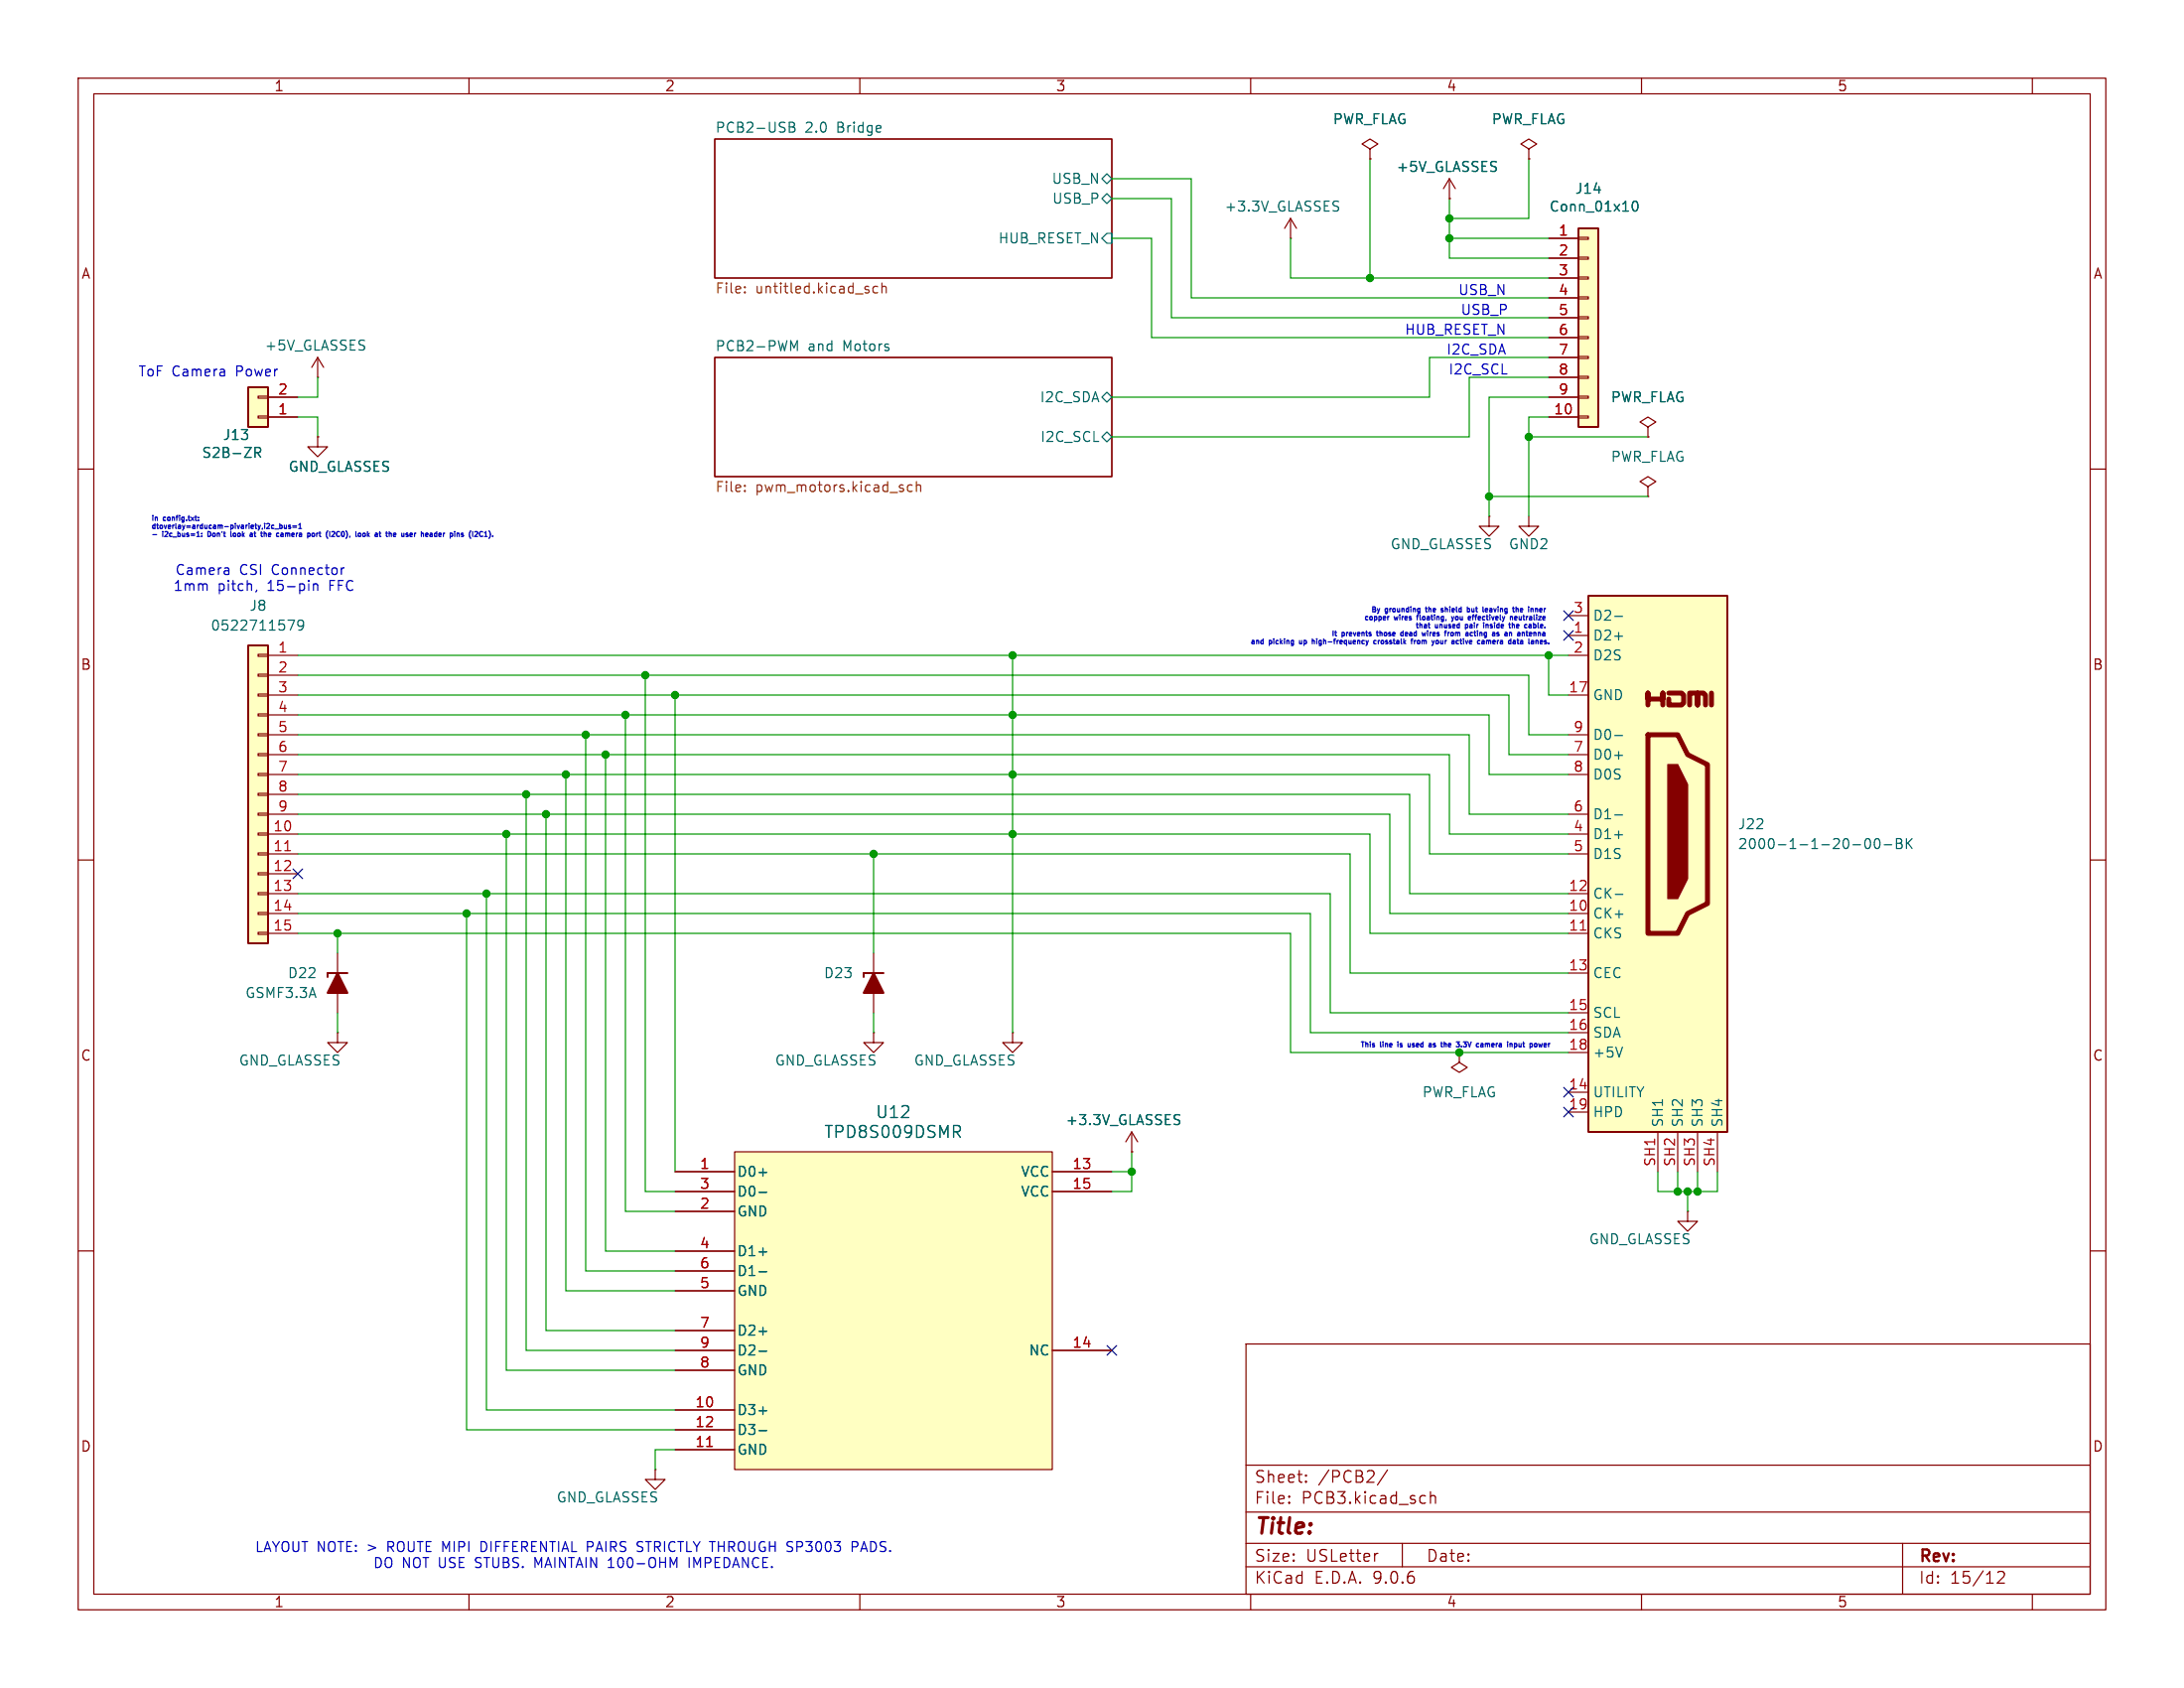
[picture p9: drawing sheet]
<svg xmlns="http://www.w3.org/2000/svg" width="279mm" height="216mm" viewBox="0 0 279 216" stroke-linecap="round" stroke-linejoin="round" font-family="sans-serif">
<g fill="none" stroke="#840000" stroke-width=".15">
<path d="M10 10h259.4v195.9h-259.4zM12 12h255.4v191.9h-255.4zM60 10v2M91.4 17.8h50.8v17.8h-50.8zM110 10v2M160 10v2M210 10v2M260 10v2M91.4 45.7h50.8v15.3h-50.8zM210.8 54.6l1-.6-1-.7-1 .7 1 .6v1.3M210.8 55.9h.1M10 60h2"/>
<path d="M267.4 60h2M10 110h2M267.4 110h2M111.8 121.9v7.6M10 160h2M159.4 171.9h108v32h-108zM267.4 160h2M159.4 197.4h108M159.4 193.4h108M159.4 187.4h108M164.9 192.1l.1 .1-.1 .1M164.9 192.1v.1v.1"/>
<path d="M164.9 191.4v.1M164.9 192.1v.2M164.9 191.4h.1l-.1 .1M167.1 189.4v.1v.1M167.1 189.4l-.1 .1 .1 .1M167.1 188.7v.1M167.1 189.4v.2M167.1 188.7h-.1l.1 .1M176.3 198.7l-.3 .1M177.5 188l-1.3 1.9M179.4 197.4v3M183 190.8v1.5"/>
<path d="M183 191.4a.37 .37 0 0 1 .6 .1v.8M243.4 197.4v6.5M60 203.9v2M110 203.9v2M159.4 200.4h108M160 203.9v2M210 203.9v2M255.6 201.1l.2-.1h.3a.41 .41 0 0 1 .3 .6l-.9 .9h.9M260 203.9v2"/>
</g>
<path d="M101 15.6h.4l.2 .2v.2l-.2 .2a.34 .34 0 0 1 .3 .3 .34 .34 0 0 1-.2 .4h-.5zM101 16.2h.4M141 22.9l.6-.7 .6 .7-.6 .6zM141 25.4l.6-.6 .6 .6-.6 .6zM141.6 29.8h.6v1.3h-.6l-.6-.6zM101.2 43.6l.4 .9 .4-.9v1.2M141 55.9l.6-.7 .6 .7-.6 .6zM141 50.8l.6-.6 .6 .6-.6 .6z" fill="none" stroke="#006464" stroke-width=".15"/>
<path d="M95.3 36.7v.1M95.3 37.3v.2M112.3 36.7l-.4-.1-.2 .3v.3l.1 .2h.5M112.8 36.7a.32 .32 0 0 1 .6 .1v.7M112.8 36.2v1.3M95.3 62.7v.2M95.3 62.1v.1M116.7 62.1l-.4-.1-.2 .3v.3l.1 .2h.5M117.2 62.1a.32 .32 0 0 1 .6 .1v.7M117.2 61.6v1.3" fill="none" stroke="#725600" stroke-width=".15"/>
<path d="M111.8 124.5l1.2 2.5h-2.5z" fill="#840000" stroke="#840000" stroke-width=".25"/>
<path d="M113 124.5h-2.5v.5" fill="none" stroke="#840000" stroke-width=".25"/>
<path d="M94 147.3h40.6v40.7h-40.6z" fill="#ffffc2"/>
<g fill="none" stroke="#840000" stroke-width=".15">
<path d="M40.6 55.9v1.3h1.3l-1.3 1.2-1.2-1.2h1.2M40.6 55.9h.1M40.6 48.3h.1M40.6 45.7l-.7 1.3M40.6 45.7l.8 1.3M40.6 45.7v2.6M190.5 66v1.3h1.3l-1.3 1.3-1.3-1.3h1.3M190.5 66h.1M195.6 66v1.3h1.2l-1.2 1.3-1.3-1.3h1.3M111.8 132.1v1.3h1.2l-1.2 1.2-1.3-1.2h1.3M111.8 132.1h.1M129.5 132.1v1.3h1.3l-1.3 1.2-1.2-1.2h1.2"/>
<path d="M129.5 132.1h.1M186.7 134.6v1.3l1 .6-1 .7-1-.7 1-.6M186.7 134.6h.1M86.4 149.9h7.6M86.4 152.4h7.6M86.4 154.9h7.6M94 147.3h40.6v40.7h-40.6zM134.6 149.9h7.6M134.6 152.4h7.6M215.9 154.9v1.3h1.3l-1.3 1.3-1.3-1.3h1.3M215.9 154.9h.1M86.4 160h7.6"/>
<path d="M86.4 162.6h7.6M86.4 165.1h7.6M86.4 170.2h7.6M86.4 172.7h7.6M86.4 175.3h7.6M134.6 172.7h7.6M86.4 180.3h7.6M86.4 182.9h7.6M86.4 185.4h7.6"/>
</g>
<path d="M97.1 150h1M97.1 152.5h1M122.4 144.8l.5 .7M122.6 144a.41 .41 0 0 1 .3 .4 .41 .41 0 0 1-.3 .4M97.1 160.1h1M97.1 162.7h1M97.1 170.3h1M97.1 172.8h1M97.1 180.4h1M97.1 183h1" fill="none" stroke="#006464" stroke-width=".15"/>
<path d="M90.4 185h.7" fill="none" stroke="#a90000" stroke-width=".15"/>
<path d="M31.7 49.5h2.6v5.1h-2.6z" fill="#ffffc2"/>
<path d="M31.7 49.5h2.6v5.1h-2.6z" fill="none" stroke="#840000" stroke-width=".25"/>
<g fill="none" stroke="#840000" stroke-width=".15">
<path d="M165.1 30.5h.1M165.1 27.9l-.8 1.3M165.1 27.9l.8 1.3M165.1 27.9v2.6M33 53.2h1.3v.3h-1.3zM33 50.7h1.3v.2h-1.3zM34.3 53.3h3.8M34.3 50.8h3.8M144.8 147.3h.1M144.8 144.8l-.8 1.3M144.8 144.8l.7 1.3M144.8 144.8v2.5"/>
<path d="M83.8 188v1.2h1.3l-1.3 1.3-1.3-1.3h1.3M83.8 188h.1"/>
</g>
<path d="M170.8 25.7l.5 .1M171 26.4l.3 .2-.1 .3-.2 .1M32.6 57.9h.5a.34 .34 0 0 0 .3-.3 .34 .34 0 0 0-.3-.4h-.5v1.3M32.9 57.9l.4 .6M150.4 142.6h.5M150.7 143.2l.2 .3v.2l-.2 .1" fill="none" stroke="#006464" stroke-width=".15"/>
<path d="M31.7 82.6h2.6v38.1h-2.6z" fill="#ffffc2"/>
<path d="M31.7 82.6h2.6v38.1h-2.6z" fill="none" stroke="#840000" stroke-width=".25"/>
<g fill="none" stroke="#840000" stroke-width=".15">
<path d="M33 83.7h1.3v.2h-1.3zM33 86.2h1.3v.3h-1.3zM33 88.8h1.3v.2h-1.3zM33 91.3h1.3v.3h-1.3zM33 93.9h1.3v.2h-1.3zM33 96.4h1.3v.2h-1.3zM33 98.9h1.3v.3h-1.3zM34.3 83.8h3.8M34.3 86.4h3.8M34.3 88.9h3.8M34.3 91.4h3.8M34.3 94h3.8"/>
<path d="M34.3 96.5h3.8M34.3 99.1h3.8M33 101.5h1.3v.2h-1.3zM33 104h1.3v.3h-1.3zM33 106.6h1.3v.2h-1.3zM33 109.1h1.3v.2h-1.3zM33 111.6h1.3v.3h-1.3zM33 114.2h1.3v.2h-1.3zM33 116.7h1.3v.3h-1.3zM33 119.3h1.3v.2h-1.3zM34.3 101.6h3.8M34.3 104.1h3.8"/>
<path d="M34.3 106.7h3.8M34.3 109.2h3.8M34.3 111.8h3.8M34.3 114.3h3.8M34.3 116.8h3.8M34.3 119.4h3.8"/>
</g>
<path d="M36.4 108.8h.8" fill="none" stroke="#a90000" stroke-width=".15"/>
<path d="M36.8 79.3h.9l-.6 1.3M38.8 79.9l-.2 .2-.4-.1-.1-.1v-.3l.1-.2 .4-.1 .2 .1a.84 .84 0 0 1-.3 1.2h-.3" fill="none" stroke="#006464" stroke-width=".15"/>
<path d="M203.2 76.2h17.8v68.6h-17.8z" fill="#ffffc2"/>
<path d="M210.8 90.2v-1.6v.8h1.9v-.8v1.6M210.8 94h3.8l1.3 2.5 2.5 1.3v17.8l-2.5 1.2-1.3 2.6h-3.8zM213.5 88.6h1.6l.3 .3v1l-.3 .3h-1.6v-.8M216.2 90.2v-1.6h1v1.6v-1.6h.7l.3 .3v1.3M218.9 88.6v1.6" fill="none" stroke="#840000" stroke-width=".63"/>
<path d="M203.2 76.2h17.8v68.6h-17.8zM44.4 124.5h-2.5v.5" fill="none" stroke="#840000" stroke-width=".25"/>
<path d="M213.4 97.8h1.2l1.3 2.5v12.1l-1.3 2.5h-1.2z" fill="#840000" stroke="#840000" stroke-width=".15"/>
<g fill="none" stroke="#840000" stroke-width=".15">
<path d="M175.3 19.1l1-.7-1-.6-1.1 .6 1.1 .7v1.2M175.3 20.3h.1M185.4 25.4h.1M185.4 22.9l-.7 1.2M185.4 22.9l.8 1.2M185.4 22.9v2.5M200.7 78.7h2.5M200.7 81.3h2.5M200.7 83.8h2.5M200.7 88.9h2.5M200.7 94h2.5M200.7 96.5h2.5"/>
<path d="M200.7 99.1h2.5M200.7 104.1h2.5M200.7 106.7h2.5M200.7 109.2h2.5M200.7 114.3h2.5M200.7 116.8h2.5M200.7 119.4h2.5M43.2 121.9v7.6M200.7 124.5h2.5M200.7 129.5h2.5M200.7 132.1h2.5M200.7 134.6h2.5"/>
<path d="M200.7 139.7h2.5M200.7 142.2h2.5M212.1 144.8v5.1M214.6 144.8v5.1M217.2 144.8v5.1M219.7 144.8v5.1"/>
</g>
<g fill="none" stroke="#006464" stroke-width=".15">
<path d="M206.6 78.8h1M206.6 81.4h1M206.6 94.1h1M206.6 96.6h1M206.6 104.2h1M206.6 106.8h1M206.7 114.4h.9M237.1 108h.9M238.7 107.4l.3-.1a.79 .79 0 0 1 0 1.2h-.1a.77 .77 0 0 1-.2-1.1zM239.9 107.4l.3-.1a.79 .79 0 0 1 0 1.2h-.1a.77 .77 0 0 1-.2-1.1zM241 108h1M242.6 107.3h.4l.2 .1 .1 .2-.3 .3a.34 .34 0 0 1 .4 .3 .34 .34 0 0 1-.3 .3h-.5z"/>
<path d="M242.6 107.9h.4M243.9 107.3v1.2M244.1 107.8l.5 .7M244.6 107.3l-.7 .7M207.6 133.9l-.5 1.3"/>
</g>
<path d="M202.2 119h.7" fill="none" stroke="#a90000" stroke-width=".15"/>
<path d="M43.2 124.5l1.2 2.5h-2.5z" fill="#840000" stroke="#840000" stroke-width=".25"/>
<path d="M201.9 29.2h2.6v25.4h-2.6z" fill="#ffffc2"/>
<path d="M201.9 29.2h2.6v25.4h-2.6z" fill="none" stroke="#840000" stroke-width=".25"/>
<g fill="none" stroke="#840000" stroke-width=".15">
<path d="M195.6 19.1l1-.7-1-.6-1 .6 1 .7v1.2M175.3 20.3h.1M185.4 25.4h.1M195.6 20.3h.1M198.1 30.5h3.8M198.1 33h3.8M198.1 35.6h3.8M198.1 38.1h3.8M201.9 30.4h1.3v.2h-1.3zM201.9 32.9h1.3v.2h-1.3zM201.9 35.4h1.3v.3h-1.3zM201.9 38h1.3v.2h-1.3z"/>
<path d="M34.3 50.8h3.8M34.3 53.3h3.8M40.6 55.9h.1M198.1 40.6h3.8M198.1 43.2h3.8M198.1 45.7h3.8M198.1 48.3h3.8M198.1 50.8h3.8M198.1 53.3h3.8M201.9 40.5h1.3v.3h-1.3zM201.9 43.1h1.3v.2h-1.3zM201.9 45.6h1.3v.2h-1.3z"/>
<path d="M201.9 48.1h1.3v.3h-1.3zM201.9 50.7h1.3v.2h-1.3zM201.9 53.2h1.3v.3h-1.3zM210.8 55.9h.1M210.8 62.2l1-.6-1-.6-1 .6 1 .6v1.3M210.8 63.5h.1M43.2 132.1v1.3h1.2l-1.2 1.2-1.3-1.2h1.3M43.2 132.1h.1M86.4 149.9h7.6M86.4 152.4h7.6M86.4 154.9h7.6M134.6 149.9h7.6"/>
<path d="M134.6 152.4h7.6M144.8 147.3h.1M86.4 160h7.6M86.4 162.6h7.6M86.4 165.1h7.6M86.4 170.2h7.6M86.4 172.7h7.6M86.4 175.3h7.6M134.6 172.7h7.6M86.4 180.3h7.6M86.4 182.9h7.6M86.4 185.4h7.6"/>
</g>
<g fill="none" stroke="#006464" stroke-width=".15">
<path d="M208.9 25.8l.3-.1a.79 .79 0 0 1 0 1.3h-.1a.77 .77 0 0 1-.2-1.2zM32.6 57.9h.5a.34 .34 0 0 0 .3-.3 .34 .34 0 0 0-.3-.4h-.5v1.3M32.9 57.9l.4 .6M97.1 150h1M97.1 152.5h1M122.4 144.8l.5 .7M122.6 144a.41 .41 0 0 1 .3 .4 .41 .41 0 0 1-.3 .4M150.4 142.6h.5M150.7 143.2l.2 .3v.2l-.2 .1M97.1 160.1h1M97.1 162.7h1M97.1 170.3h1"/>
<path d="M97.1 172.8h1M97.1 180.4h1M97.1 183h1"/>
</g>
<g fill="none" stroke="#009600" stroke-width=".15">
<path d="M142.2 30.5h5.1v12.7h50.8M142.2 22.9h10.2v15.2h45.7M142.2 25.4h7.7v15.2h48.2M165.1 30.5v5.1h33M175.3 20.3v15.3M185.4 25.4v7.6h12.7M185.4 30.5h12.7M195.6 20.3v7.6h-10.2M38.1 53.3h2.5v2.6M40.6 48.3v2.5h-2.5M195.6 55.9h15.2M198.1 50.8h-7.6v15.2"/>
<path d="M198.1 53.3h-2.5v12.7M198.1 48.3h-10.1v7.6h-45.8M198.1 45.7h-15.2v5.1h-40.7M190.5 63.5h20.3M38.1 91.4h152.4v7.7h10.2M38.1 88.9h154.9v7.6h7.7M38.1 86.4h157.5v7.6h5.1M38.1 94h149.9v10.1h12.7M38.1 83.8h162.6M38.1 96.5h147.3v10.2h15.3M38.1 99.1h144.8v10.1h17.8M72.4 99.1v66h14"/>
<path d="M74.9 94v68.6h11.5M77.5 96.5v63.5h8.9M80 91.4v63.5h6.4M82.5 86.4v66h3.9M86.4 88.9v61M129.5 83.8v48.3M198.1 83.8v5.1h2.6M38.1 119.4h127v15.2h35.6M38.1 109.2h134.6v15.3h28M38.1 114.3h132.1v15.2h30.5M38.1 116.8h129.5v15.3h33.1M38.1 104.1h139.7v12.7h22.9"/>
<path d="M38.1 106.7h137.2v12.7h25.4M38.1 101.6h142.2v12.7h20.4M43.2 119.4v2.5M59.7 116.8v66.1h26.7M62.2 114.3v66h24.2M64.8 106.7v68.6h21.6M67.3 101.6v71.1h19.1M69.8 104.1v66.1h16.6M111.8 109.2v12.7M43.2 129.5v2.6M111.8 129.5v2.6M142.2 149.9h2.6"/>
<path d="M144.8 147.3v5.1h-2.6M212.1 149.9v2.5h7.6v-2.5M214.6 149.9v2.5M215.9 152.4v2.5M217.2 149.9v2.5M86.4 185.4h-2.6v2.6"/>
</g>
<path d="M200.1 78.1l1.2 1.2M201.3 78.1l-1.2 1.2M200.1 80.7l1.2 1.2M201.3 80.7l-1.2 1.2M37.5 111.2l1.2 1.2M38.7 111.2l-1.2 1.2M200.1 139.1l1.2 1.2M201.3 139.1l-1.2 1.2M200.1 141.6l1.2 1.2M201.3 141.6l-1.2 1.2M141.6 172.1l1.2 1.2M142.8 172.1l-1.2 1.2" fill="none" stroke="#000084" stroke-width=".15"/>
<g fill="none" stroke="#0000c2" stroke-width=".15">
<path d="M19.6 68.4h.4M24.9 66.2h.3M25 65.9v.6l.2 .1M25.2 68.6h.3M25.4 66.5v.1M25.4 66.2h.1M25.8 68.6h.1M26.6 68v.6h.2M29.1 72.6l.2 .2v.7M29.3 73.4l-.1 .1M29.3 72.9l-.1 .1M29.5 68v.5l.1 .1"/>
<path d="M29.8 68.3l.1 .3h.1M32.3 68.3l-.2 .1M32.3 68.6h-.2M32.3 68.3v.3M32.6 68v.5l.1 .1M32.8 75.5l-.1 .2M34.3 68.3l.1 .3h.2M34.6 68.3l-.3 .1M34.9 67.2h.1M35 67.6h-.1M35.2 67.7h.4M35.8 67.2h.2l.1 .1-.1 .3h-.2"/>
<path d="M35.8 67v.6M36.4 67.2v.4l.2-.1M36.5 68.2v.4M36.5 68.3l.2-.1 .1 .1M36.6 67.2v.4M36.8 68.3v.3M36.9 68.2l-.1 .1M37.2 67.2h-.2l-.1 .1 .3 .1v.2h-.3M37.5 67.3h.4M37.5 67.4h.4M38.2 67.6h.4M38.2 67.1l.2-.1v.6"/>
<path d="M40.1 74.7v.8M40.1 74.8a.32 .32 0 0 1 .5 .1v.6M40.5 68.2v.4M40.7 68.2l-.2 .1M40.8 68.2h.3M40.9 68v.5l.2 .1M41.9 67.9l-.1 .1M43.2 68h.2M43.4 68.6h-.2M43.9 68a.34 .34 0 0 0-.2 .3 .34 .34 0 0 0 .2 .3M44 72.6l-.2 .1-.1 .2M44.3 67.9h.1"/>
<path d="M47.1 68.4l.2 .2M47.3 68.2l-.3 .2M48 68.4v.2M50.3 68.4l.3-.1v-.1h-.2l-.1 .1 .1 .3h.2M52 68.2h.2M52 68.4l.2 .1M52.2 68.5l-.2 .1M52.2 68.5h.1M52.5 68.2v.1v.2v.1M52.8 68.3l-.3 .1M54.4 68.4l.4-.1-.1-.1h-.2l-.1 .1 .1 .3h.2M55.9 68v.6"/>
<path d="M57.6 68.6h.2M57.6 68.2v.6M57.8 68.2h-.2M60.2 67.9l-.1 .1M61 68l.1 .1v.2l-.4 .3h.4M61.7 68a.28 .28 0 0 0-.4 .3 .28 .28 0 0 0 .4 .3M62.6 67.9v.1M177.5 78.9v.4M181.2 78.9h.3M181.3 78.1l.2 .2 .1-.1M181.6 77.8v.5l-.1 .2-.1-.1M181.6 77.9l-.1-.1-.2 .2"/>
<path d="M182.3 77.8h.3M182.8 79.7v.5l.1 .1M184.6 77.9l-.1-.1-.1 .1 .2 .2v.1h-.2M185 79.2l-.1 .2M185.7 78.9l.1 .4M185.8 79.3l-.1 .2M186 78.9l-.2 .4M187.5 79.9v.6M187.7 77.9l.2-.1 .1 .2v.2h-.3M187.7 77.6v.7M187.9 78.9h.2v.1l-.3 .1M188.1 79.2l-.2 .1"/>
<path d="M188.3 77.8v.4l.2 .1M188.3 78.9h.3M188.4 78.7v.6M189.8 79.9v.4M190.1 77.8l.2 .1v.1h-.3M190.1 79.9v.4M190.3 78.2l-.2 .1M190.8 77.8l-.2 .1M190.8 78l-.2 .1v.1l.2 .1M193 79.9h.3M193.1 79.7v.5l.2 .1M193.2 78.9v.4"/>
<path d="M193.5 79.9h.2v.4M193.5 79.7v.6M193.5 78.9v.4M193.8 78.9v.3h.2M194 78.9l.1 .1-.3 .1M194 77.8l.2 .1v.4M194.5 78h.3v-.1l-.2-.1-.1 .1v.3h.3M195.6 79.9h.3v.4M196.7 77.9v.4M197.2 77.9l-.1-.1-.1 .1v.3h.2M197.3 78h-.3M161.4 81.9l.2 .1"/>
<path d="M161.6 81.7v.6M161.6 82.3h-.2M165.3 81.9l.2 .1M165.5 82.3h-.2M165.5 81.9v.5l-.2 .2M166.3 81.9v.4M167.9 82h.2l.1 .3M167.9 81.7v.6M170.8 80.9h.2M170.9 81.3h.1M174.7 81.9l.2 .4M174.9 82.3l-.2 .3"/>
<path d="M175.1 81.9l-.2 .4M175.2 80.9h.2M175.2 81.1l.2 .1M175.4 81.2l-.2 .1M175.4 81.2h.1M176 82l-.1-.1-.2 .1 .1 .3h.2M176.1 80.9h.2M176.3 81.9v.4M176.5 81.9l-.2 .1M179.5 80.9h-.2l-.1 .1 .1 .3h.2M179.5 80.7v.6M180.5 81.9h.2"/>
<path d="M180.6 81.8v.5M180.9 81.9v.4M181.1 81.9l-.2 .1M181.6 82l-.2-.1-.1 .1v.3h.3M182.4 80.9l-.1 .4-.1-.3-.2 .3M183.8 81.9l.2 .1v.3h-.2M184.3 81.9v.4h.3M185.4 80.9l-.2 .1M185.9 80.9h-.2l-.1 .1v.3h.3M186.8 81.9h.2M186.9 81.7v.6h.1M187.2 81.9v.4"/>
<path d="M187.5 80.3h.1M188.1 81.3h.3M188.7 80.7v.5l.1 .1M190.4 82v.3M190.7 82v.3M191 82v.3h.1M191.3 82.1h-.3M191.7 81.1l.1 .1M191.8 81.2l-.1 .1M191.8 81.2h.1M192.7 80.9h-.2M192.7 81.1l-.2 .1v.1h.2"/>
<path d="M193.3 81.7v.6M194.2 80.9h.2v.4M194.2 81.7v.6M194.4 81l-.3 .2 .1 .1h.2M194.5 82h.3v.3M194.5 82.3h.3M194.8 82.1h-.3M195.3 80.7v.5M195.9 80l-.3 .1 .1 .2h.2M196.2 81l.2-.1 .1 .1M196.2 80.9v.4M197.6 82h.2"/>
<path d="M197.6 82.1l.3 .2h-.1h-.2M198.1 82.3h.1M178.8 133.3h.1M178.8 133.5v.4M180.1 133.8l.1 .1 .2-.1M180.4 133.5v.4M183 133.5l.1 .1v.3M183.1 133.9h-.1M183.1 133.6l-.1 .1M183.6 133.5h-.1l-.1 .1 .2 .2M183.6 133.8v.1h-.2M184.4 133.3v.5"/>
<path d="M184.8 133.3v.6M185.5 133.5l-.2 .1v.3h.2M185.6 133.6l-.3 .1M187.2 133.3h.4l-.2 .2 .2 .1v.2l-.1 .1h-.2M187.8 133.3l.2 .6M190.2 133.5l.1 .1M190.3 133.6l.1-.1h.1l.1 .4M190.3 133.6v.3M192.9 133.3h.1M194.3 133.5v.4l.3-.1M194.6 133.5v.4M194.8 133.5h.2"/>
<path d="M194.9 133.3v.5l.1 .1M197.5 133.7l.3-.1v-.1h-.2l-.1 .1 .1 .3h.2M198.1 133.5v.4M198.3 133.5l-.2 .1M61.9 197.2h-.3v1.2h.3M81.8 197.2h.4M81.8 197.8l.3 .1M82.1 198.4h-.4M88.2 199.2v1.3M109 197.8h.5a.34 .34 0 0 0 .3-.3 .34 .34 0 0 0-.3-.3h-.5v1.2M110.5 197.2l-.4 1.2"/>
</g>
<path d="M90.4 185h.7" fill="none" stroke="#a90000" stroke-width=".15"/>
<g fill="#009600" stroke="#009600" stroke-width=".15">
<circle cx="198.1" cy="83.8" r=".46"/>
<circle cx="77.5" cy="96.5" r=".46"/>
<circle cx="82.5" cy="86.4" r=".46"/>
<circle cx="80" cy="91.4" r=".46"/>
<circle cx="86.4" cy="88.9" r=".46"/>
<circle cx="129.5" cy="106.7" r=".46"/>
<circle cx="129.5" cy="99.1" r=".46"/>
<circle cx="111.8" cy="109.2" r=".46"/>
<circle cx="129.5" cy="83.8" r=".46"/>
<circle cx="129.5" cy="91.4" r=".46"/>
<circle cx="185.4" cy="30.5" r=".46"/>
<circle cx="175.3" cy="35.6" r=".46"/>
<circle cx="185.4" cy="27.9" r=".46"/>
<circle cx="67.3" cy="101.6" r=".46"/>
<circle cx="69.8" cy="104.1" r=".46"/>
<circle cx="74.9" cy="94" r=".46"/>
<circle cx="72.4" cy="99.1" r=".46"/>
<circle cx="214.6" cy="152.4" r=".46"/>
<circle cx="215.9" cy="152.4" r=".46"/>
<circle cx="144.8" cy="149.9" r=".46"/>
<circle cx="186.7" cy="134.6" r=".46"/>
<circle cx="217.2" cy="152.4" r=".46"/>
<circle cx="195.6" cy="55.9" r=".46"/>
<circle cx="190.5" cy="63.5" r=".46"/>
<circle cx="59.7" cy="116.8" r=".46"/>
<circle cx="43.2" cy="119.4" r=".46"/>
<circle cx="62.2" cy="114.3" r=".46"/>
<circle cx="64.8" cy="106.7" r=".46"/>
</g>
<text font-size="2.8" fill="#840000" x="160.4" y="196.8">Title:</text>
<g font-size="2.1" fill="#006464">
<text x="112" y="143.2">U12</text>
<text x="105.4" y="145.8">TPD8S009DSMR</text>
</g>
<g font-size="2.1" fill="#840000">
<text x="160.4" y="189.9">Sheet:</text>
<text x="168.6" y="189.9">/PCB2/</text>
<text x="160.4" y="192.6">File:</text>
<text x="166.5" y="192.6">PCB3.kicad_sch</text>
<text x="160.4" y="202.8">KiCad</text>
<text x="160.4" y="200">Size:</text>
<text x="167.1" y="200">USLetter</text>
<text x="168.1" y="202.8">E.D.A.</text>
<text x="175.7" y="202.8">9.0.6</text>
<text x="182.4" y="200">Date:</text>
<text x="245.4" y="200.2">Rev:</text>
<text x="245.4" y="202.8">Id:</text>
<text x="249.5" y="202.8">15/12</text>
</g>
<g font-size="1.8" fill="#840000">
<text x="35" y="11.9">1</text>
<text x="85" y="11.9">2</text>
<text x="135" y="11.9">3</text>
<text x="185" y="11.9">4</text>
<text x="235" y="11.9">5</text>
<text x="10.3" y="35.9">A</text>
<text x="267.7" y="35.9">A</text>
<text x="10.3" y="85.9">B</text>
<text x="267.7" y="85.9">B</text>
<text x="10.3" y="135.9">C</text>
<text x="267.7" y="135.9">C</text>
<text x="10.3" y="185.9">D</text>
<text x="267.7" y="185.9">D</text>
<text x="35" y="205.8">1</text>
<text x="85" y="205.8">2</text>
<text x="135" y="205.8">3</text>
<text x="185" y="205.8">4</text>
<text x="235" y="205.8">5</text>
</g>
<g font-size="1.8" fill="#006464">
<text x="91.4" y="17.1">PCB2-USB</text>
<text x="103" y="17.1">2.0</text>
<text x="107.2" y="17.1">Bridge</text>
<text x="170.4" y="16.1">PWR_FLAG</text>
<text x="190.8" y="16.1">PWR_FLAG</text>
<text x="134.5" y="23.7">USB_N</text>
<text x="178.6" y="22.2">+5V_GLASSES</text>
<text x="134.5" y="26.3">USB_P</text>
<text x="156.6" y="27.3">+3.3V_GLASSES</text>
<text x="198.1" y="27.3">Conn_01x10</text>
<text x="201.4" y="25">J14</text>
<text x="127.6" y="31.3">HUB_RESET_N</text>
<text x="33.8" y="45.1">+5V_GLASSES</text>
<text x="91.4" y="45">PCB2-PWM</text>
<text x="103.4" y="45">and</text>
<text x="108" y="45">Motors</text>
<text x="133" y="51.7">I2C_SDA</text>
<text x="206" y="51.7">PWR_FLAG</text>
<text x="25.7" y="58.8">S2B-ZR</text>
<text x="28.4" y="56.5">J13</text>
<text x="133" y="56.7">I2C_SCL</text>
<text x="206" y="59.3">PWR_FLAG</text>
<text x="36.8" y="60.6">GND_GLASSES</text>
<text x="177.8" y="70.5">GND_GLASSES</text>
<text x="192.9" y="70.5">GND2</text>
<text x="26.9" y="80.9">0522711579</text>
<text x="31.8" y="78.3">J8</text>
<text x="203.7" y="79.6">D2-</text>
<text x="203.7" y="82.1">D2+</text>
<text x="203.7" y="84.7">D2S</text>
<text x="203.7" y="89.8">GND</text>
<text x="203.7" y="94.8">D0-</text>
<text x="203.7" y="97.4">D0+</text>
<text x="203.7" y="99.9">D0S</text>
<text x="203.7" y="105">D1-</text>
<text x="203.7" y="107.5">D1+</text>
<text x="222.3" y="106.3">J22</text>
<text x="203.7" y="110.1">D1S</text>
<text x="222.3" y="108.8">2000-1-1-20-00-BK</text>
<text x="203.7" y="115.2">CK-</text>
<text x="203.7" y="117.7">CK+</text>
<text x="36.7" y="125.3">D22</text>
<text x="105.3" y="125.3">D23</text>
<text x="203.7" y="120.2">CKS</text>
<text x="203.7" y="125.3">CEC</text>
<text x="31.3" y="127.9">GSMF3.3A</text>
<text x="203.7" y="130.4">SCL</text>
<text x="30.5" y="136.5">GND_GLASSES</text>
<text x="99.1" y="136.5">GND_GLASSES</text>
<text x="116.8" y="136.5">GND_GLASSES</text>
<text x="203.7" y="132.9">SDA</text>
<text x="203.7" y="135.5">+5V</text>
<text x="181.9" y="140.6">PWR_FLAG</text>
<text x="203.7" y="140.6">UTILITY</text>
<text x="203.7" y="143.1">HPD</text>
<text x="136.3" y="144.1">+3.3V_GLASSES</text>
<text x="213" y="144.3" transform="rotate(-90 213 144.3)">SH1</text>
<text x="215.5" y="144.3" transform="rotate(-90 215.5 144.3)">SH2</text>
<text x="218" y="144.3" transform="rotate(-90 218 144.3)">SH3</text>
<text x="220.6" y="144.3" transform="rotate(-90 220.6 144.3)">SH4</text>
<text x="94.2" y="150.7">D0+</text>
<text x="94.2" y="153.3">D0-</text>
<text x="94.2" y="155.8">GND</text>
<text x="130.5" y="150.7">VCC</text>
<text x="130.5" y="153.3">VCC</text>
<text x="94.2" y="160.9">D1+</text>
<text x="203.2" y="159.4">GND_GLASSES</text>
<text x="94.2" y="163.4">D1-</text>
<text x="94.2" y="166">GND</text>
<text x="94.2" y="171">D2+</text>
<text x="94.2" y="173.6">D2-</text>
<text x="131.6" y="173.6">NC</text>
<text x="94.2" y="176.1">GND</text>
<text x="94.2" y="181.2">D3+</text>
<text x="94.2" y="183.7">D3-</text>
<text x="94.2" y="186.3">GND</text>
<text x="71.1" y="192.4">GND_GLASSES</text>
</g>
<g font-size="1.8" fill="#a90000">
<text x="199.3" y="30.2">1</text>
<text x="199.3" y="32.8">2</text>
<text x="199.3" y="35.3">3</text>
<text x="199.3" y="37.8">4</text>
<text x="199.3" y="40.4">5</text>
<text x="199.3" y="42.9">6</text>
<text x="199.3" y="45.5">7</text>
<text x="35.5" y="53.1">1</text>
<text x="35.5" y="50.5">2</text>
<text x="198.7" y="53.1">10</text>
<text x="199.3" y="48">8</text>
<text x="199.3" y="50.5">9</text>
<text x="35.5" y="83.6">1</text>
<text x="201.2" y="78.5">3</text>
<text x="201.2" y="81">1</text>
<text x="201.2" y="83.6">2</text>
<text x="35.5" y="86.1">2</text>
<text x="35.5" y="88.6">3</text>
<text x="200.6" y="88.6">17</text>
<text x="35.5" y="91.2">4</text>
<text x="35.5" y="93.7">5</text>
<text x="201.2" y="93.7">9</text>
<text x="35.5" y="96.3">6</text>
<text x="35.5" y="98.8">7</text>
<text x="35.5" y="101.3">8</text>
<text x="201.2" y="96.3">7</text>
<text x="201.2" y="98.8">8</text>
<text x="34.9" y="106.4">10</text>
<text x="35.5" y="103.9">9</text>
<text x="201.2" y="103.9">6</text>
<text x="201.2" y="106.4">4</text>
<text x="34.9" y="109">11</text>
<text x="34.9" y="111.5">12</text>
<text x="201.2" y="109">5</text>
<text x="34.9" y="114">13</text>
<text x="34.9" y="116.6">14</text>
<text x="34.9" y="119.1">15</text>
<text x="200.6" y="114">12</text>
<text x="200.6" y="116.6">10</text>
<text x="200.6" y="119.1">11</text>
<text x="200.6" y="124.2">13</text>
<text x="200.6" y="129.3">15</text>
<text x="200.6" y="131.8">16</text>
<text x="200.6" y="134.4">18</text>
<text x="200.6" y="139.4">14</text>
<text x="200.6" y="142">19</text>
<text x="89.5" y="149.6">1</text>
<text x="137.1" y="149.6">13</text>
<text x="211.8" y="149.3" transform="rotate(-90 211.8 149.3)">SH1</text>
<text x="214.4" y="149.3" transform="rotate(-90 214.4 149.3)">SH2</text>
<text x="216.9" y="149.3" transform="rotate(-90 216.9 149.3)">SH3</text>
<text x="219.5" y="149.3" transform="rotate(-90 219.5 149.3)">SH4</text>
<text x="89.5" y="152.1">3</text>
<text x="89.5" y="154.7">2</text>
<text x="137.1" y="152.1">15</text>
<text x="89.5" y="159.8">4</text>
<text x="89.5" y="162.3">6</text>
<text x="89.5" y="164.8">5</text>
<text x="89.5" y="169.9">7</text>
<text x="89.5" y="172.5">9</text>
<text x="137.1" y="172.5">14</text>
<text x="89.5" y="175">8</text>
<text x="88.9" y="180.1">10</text>
<text x="88.9" y="182.6">12</text>
<text x="88.9" y="185.2">11</text>
</g>
<g font-size="1.8" fill="#725600">
<text x="91.4" y="37.9">File:</text>
<text x="96.7" y="37.9">untitled.kicad_sch</text>
<text x="91.4" y="63.3">File:</text>
<text x="96.7" y="63.3">pwm_motors.kicad_sch</text>
</g>
<g font-size="1.8" fill="#0000c2">
<text x="186.5" y="38">USB_N</text>
<text x="186.8" y="40.5">USB_P</text>
<text x="179.6" y="43">HUB_RESET_N</text>
<text x="185" y="45.6">I2C_SDA</text>
<text x="17.6" y="48.4">ToF Camera</text>
<text x="30.3" y="48.4">Power</text>
<text x="185.2" y="48.1">I2C_SCL</text>
<text x="22.1" y="75.8">1mm</text>
<text x="22.3" y="73.8">Camera</text>
<text x="27.9" y="75.8">pitch,</text>
<text x="30.6" y="73.8">CSI</text>
<text x="34.4" y="75.8">15-pin</text>
<text x="34.9" y="73.8">Connector</text>
<text x="42.4" y="75.8">FFC</text>
<text x="32.5" y="198.7">LAYOUT NOTE: &gt;</text>
<text x="47.7" y="200.8">DO NOT USE STUBS.</text>
<text x="49.8" y="198.7">ROUTE MIPI</text>
<text x="62.2" y="198.7">DIFFERENTIAL PAIRS</text>
<text x="68.9" y="200.8">MAINTAIN 100-OHM</text>
<text x="82.6" y="198.7">STRICTLY THROUGH SP3003</text>
<text x="89" y="200.8">IMPEDANCE.</text>
<text x="110.7" y="198.7">PADS.</text>
</g>
<g font-size=".9" fill="#0000c2">
<text x="19.3" y="66.8">in</text>
<text x="19.3" y="67.9">dtoverlay=arducam-pivariety,i2c_bus=1</text>
<text x="20.9" y="68.9">i2c_bus=1:</text>
<text x="21" y="66.8">config.txt:</text>
<text x="27" y="68.9">Don't</text>
<text x="30.3" y="68.9">look</text>
<text x="33.1" y="68.9">at</text>
<text x="34.8" y="68.9">the</text>
<text x="37.1" y="68.9">camera</text>
<text x="41.4" y="68.9">port</text>
<text x="44.1" y="68.9">(I2C0),</text>
<text x="48.3" y="68.9">look</text>
<text x="51.1" y="68.9">at</text>
<text x="52.8" y="68.9">the</text>
<text x="55.1" y="68.9">user</text>
<text x="57.9" y="68.9">header</text>
<text x="62" y="68.9">pins</text>
<text x="159.8" y="82.6">and</text>
<text x="162.3" y="82.6">picking</text>
<text x="166.5" y="82.6">up</text>
<text x="168.5" y="82.6">high-frequency</text>
<text x="170.2" y="81.6">It</text>
<text x="171.6" y="81.6">prevents</text>
<text x="174.3" y="79.5">copper</text>
<text x="175.2" y="78.5">By</text>
<text x="176.4" y="81.6">those</text>
<text x="176.7" y="82.6">crosstalk</text>
<text x="177.2" y="78.5">grounding</text>
<text x="178.4" y="79.5">wires</text>
<text x="179.8" y="81.6">dead</text>
<text x="180.9" y="80.6">that</text>
<text x="181.6" y="79.5">floating,</text>
<text x="181.9" y="82.6">from</text>
<text x="182.7" y="78.5">the</text>
<text x="182.9" y="81.6">wires</text>
<text x="183.6" y="80.6">unused</text>
<text x="184.8" y="82.6">your</text>
<text x="185" y="78.5">shield</text>
<text x="186.1" y="81.6">from</text>
<text x="186.4" y="79.5">you</text>
<text x="187.7" y="82.6">active</text>
<text x="187.8" y="80.6">pair</text>
<text x="188.7" y="78.5">but</text>
<text x="188.8" y="79.5">effectively</text>
<text x="189.1" y="81.6">acting</text>
<text x="190.4" y="80.6">inside</text>
<text x="191" y="78.5">leaving</text>
<text x="191.3" y="82.6">camera</text>
<text x="192.9" y="81.6">as</text>
<text x="194" y="80.6">the</text>
<text x="194.5" y="79.5">neutralize</text>
<text x="194.8" y="81.6">an</text>
<text x="195.2" y="78.5">the</text>
<text x="195.6" y="82.6">data</text>
<text x="196.3" y="80.6">cable.</text>
<text x="196.8" y="81.6">antenna</text>
<text x="197.5" y="78.5">inner</text>
<text x="174" y="134.2">This</text>
<text x="176.7" y="134.2">line</text>
<text x="179.2" y="134.2">is</text>
<text x="180.9" y="134.2">used</text>
<text x="183.9" y="134.2">as</text>
<text x="185.8" y="134.2">the</text>
<text x="188.1" y="134.2">3.3V</text>
<text x="191" y="134.2">camera</text>
<text x="195.3" y="134.2">input</text>
</g>
</svg>
